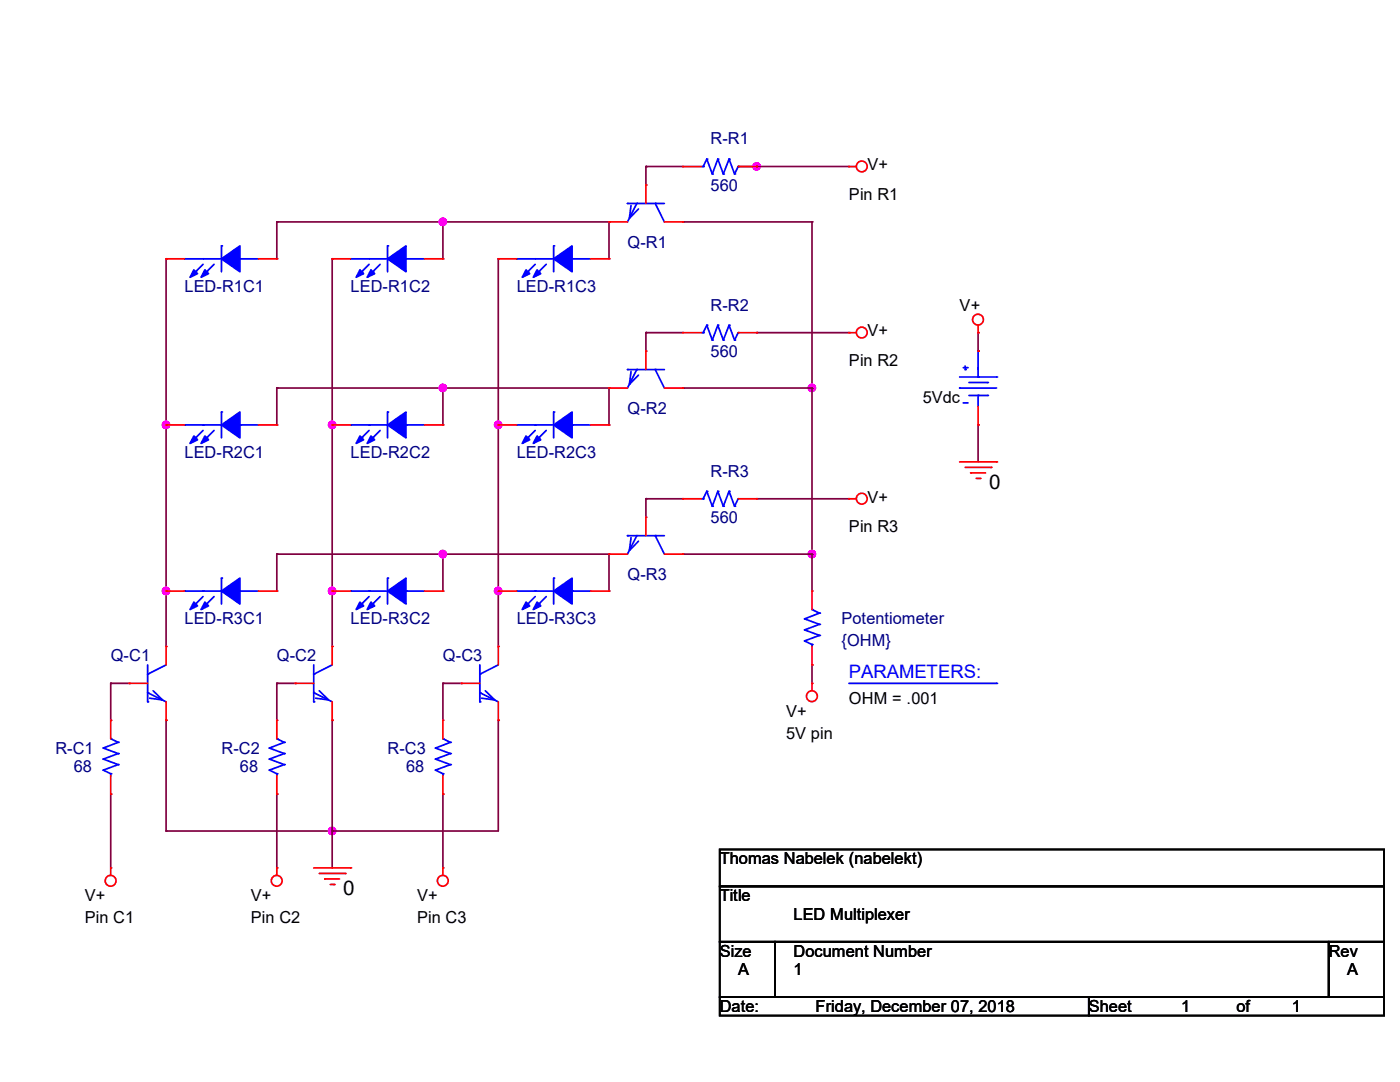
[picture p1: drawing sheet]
<svg xmlns="http://www.w3.org/2000/svg" width="279mm" height="216mm" viewBox="0 0 279 216" stroke-linecap="round" stroke-linejoin="round" font-family="sans-serif">
<path d="M88.4 136.4h3.7" fill="none" stroke="#800040" stroke-width=".34"/>
<circle cx="88.4" cy="136.4" r=".17" fill="#800040"/>
<path d="M88.4 136.4v7.3" fill="none" stroke="#800040" stroke-width=".34"/>
<circle cx="88.4" cy="136.4" r=".17" fill="#800040"/>
<path d="M55.2 136.4h3.7" fill="none" stroke="#800040" stroke-width=".34"/>
<circle cx="55.2" cy="136.4" r=".17" fill="#800040"/>
<path d="M55.2 136.4v7.3" fill="none" stroke="#800040" stroke-width=".34"/>
<circle cx="55.2" cy="136.4" r=".17" fill="#800040"/>
<path d="M22.1 136.4h3.7" fill="none" stroke="#800040" stroke-width=".34"/>
<circle cx="22.1" cy="136.4" r=".17" fill="#800040"/>
<path d="M22.1 136.4v7.3" fill="none" stroke="#800040" stroke-width=".34"/>
<circle cx="22.1" cy="136.4" r=".17" fill="#800040"/>
<path d="M33.1 143.7v22.1" fill="none" stroke="#800040" stroke-width=".34"/>
<circle cx="33.1" cy="143.7" r=".17" fill="#800040"/>
<path d="M99.4 143.7v22.1" fill="none" stroke="#800040" stroke-width=".34"/>
<circle cx="99.4" cy="143.7" r=".17" fill="#800040"/>
<path d="M55.2 158.5v14.7" fill="none" stroke="#800040" stroke-width=".34"/>
<circle cx="55.2" cy="158.5" r=".17" fill="#800040"/>
<path d="M88.4 158.5v14.7" fill="none" stroke="#800040" stroke-width=".34"/>
<circle cx="88.4" cy="158.5" r=".17" fill="#800040"/>
<path d="M22.1 158.5v14.7" fill="none" stroke="#800040" stroke-width=".34"/>
<circle cx="22.1" cy="158.5" r=".17" fill="#800040"/>
<path d="M33.1 165.8h33.2" fill="none" stroke="#800040" stroke-width=".34"/>
<circle cx="33.1" cy="165.8" r=".17" fill="#800040"/>
<circle cx="66.3" cy="165.8" r=".7" fill="#f0f" stroke="#f0f" stroke-width=".34"/>
<path d="M66.3 165.8h33.1" fill="none" stroke="#800040" stroke-width=".34"/>
<circle cx="66.3" cy="165.8" r=".17" fill="#800040"/>
<path d="M66.3 143.7v22.1" fill="none" stroke="#800040" stroke-width=".34"/>
<circle cx="66.3" cy="143.7" r=".17" fill="#800040"/>
<path d="M99.4 117.9v11.1" fill="none" stroke="#800040" stroke-width=".34"/>
<circle cx="99.4" cy="117.9" r=".17" fill="#800040"/>
<path d="M66.3 117.9v11.1" fill="none" stroke="#800040" stroke-width=".34"/>
<circle cx="66.3" cy="117.9" r=".17" fill="#800040"/>
<path d="M33.1 117.9v11.1" fill="none" stroke="#800040" stroke-width=".34"/>
<circle cx="33.1" cy="117.9" r=".17" fill="#800040"/>
<path d="M66.3 84.8v33.1" fill="none" stroke="#800040" stroke-width=".34"/>
<circle cx="66.3" cy="84.8" r=".17" fill="#800040"/>
<circle cx="66.3" cy="117.9" r=".7" fill="#f0f" stroke="#f0f" stroke-width=".34"/>
<path d="M99.4 84.8v33.1" fill="none" stroke="#800040" stroke-width=".34"/>
<circle cx="99.4" cy="84.8" r=".17" fill="#800040"/>
<circle cx="99.4" cy="117.9" r=".7" fill="#f0f" stroke="#f0f" stroke-width=".34"/>
<path d="M33.1 84.8v33.1" fill="none" stroke="#800040" stroke-width=".34"/>
<circle cx="33.1" cy="84.8" r=".17" fill="#800040"/>
<circle cx="33.1" cy="117.9" r=".7" fill="#f0f" stroke="#f0f" stroke-width=".34"/>
<path d="M121.5 110.6v7.3" fill="none" stroke="#800040" stroke-width=".34"/>
<circle cx="121.5" cy="110.6" r=".17" fill="#800040"/>
<path d="M121.5 77.4v7.4" fill="none" stroke="#800040" stroke-width=".34"/>
<circle cx="121.5" cy="77.4" r=".17" fill="#800040"/>
<path d="M55.2 110.6h33.2" fill="none" stroke="#800040" stroke-width=".34"/>
<circle cx="55.2" cy="110.6" r=".17" fill="#800040"/>
<path d="M55.2 110.6v7.3" fill="none" stroke="#800040" stroke-width=".34"/>
<circle cx="55.2" cy="110.6" r=".17" fill="#800040"/>
<path d="M88.4 110.6v7.3" fill="none" stroke="#800040" stroke-width=".34"/>
<circle cx="88.4" cy="110.6" r=".17" fill="#800040"/>
<path d="M88.4 110.6h33.1" fill="none" stroke="#800040" stroke-width=".34"/>
<circle cx="88.4" cy="110.6" r=".17" fill="#800040"/>
<circle cx="88.4" cy="110.6" r=".7" fill="#f0f" stroke="#f0f" stroke-width=".34"/>
<path d="M55.2 77.4h33.2" fill="none" stroke="#800040" stroke-width=".34"/>
<circle cx="55.2" cy="77.4" r=".17" fill="#800040"/>
<path d="M55.2 77.4v7.4" fill="none" stroke="#800040" stroke-width=".34"/>
<circle cx="55.2" cy="77.4" r=".17" fill="#800040"/>
<path d="M88.4 77.4v7.4" fill="none" stroke="#800040" stroke-width=".34"/>
<circle cx="88.4" cy="77.4" r=".17" fill="#800040"/>
<path d="M88.4 77.4h33.1" fill="none" stroke="#800040" stroke-width=".34"/>
<circle cx="88.4" cy="77.4" r=".17" fill="#800040"/>
<circle cx="88.4" cy="77.4" r=".7" fill="#f0f" stroke="#f0f" stroke-width=".34"/>
<path d="M55.2 44.3h33.2" fill="none" stroke="#800040" stroke-width=".34"/>
<circle cx="55.2" cy="44.3" r=".17" fill="#800040"/>
<path d="M55.2 44.3v7.3" fill="none" stroke="#800040" stroke-width=".34"/>
<circle cx="55.2" cy="44.3" r=".17" fill="#800040"/>
<path d="M88.4 44.3v7.3" fill="none" stroke="#800040" stroke-width=".34"/>
<circle cx="88.4" cy="44.3" r=".17" fill="#800040"/>
<path d="M88.4 44.3h33.1" fill="none" stroke="#800040" stroke-width=".34"/>
<circle cx="88.4" cy="44.3" r=".17" fill="#800040"/>
<circle cx="88.4" cy="44.3" r=".7" fill="#f0f" stroke="#f0f" stroke-width=".34"/>
<path d="M121.5 44.3v7.3" fill="none" stroke="#800040" stroke-width=".34"/>
<circle cx="121.5" cy="44.3" r=".17" fill="#800040"/>
<path d="M99.4 51.6v33.2" fill="none" stroke="#800040" stroke-width=".34"/>
<circle cx="99.4" cy="51.6" r=".17" fill="#800040"/>
<circle cx="99.4" cy="84.8" r=".7" fill="#f0f" stroke="#f0f" stroke-width=".34"/>
<path d="M66.3 51.6v33.2" fill="none" stroke="#800040" stroke-width=".34"/>
<circle cx="66.3" cy="51.6" r=".17" fill="#800040"/>
<circle cx="66.3" cy="84.8" r=".7" fill="#f0f" stroke="#f0f" stroke-width=".34"/>
<path d="M33.1 51.6v33.2" fill="none" stroke="#800040" stroke-width=".34"/>
<circle cx="33.1" cy="51.6" r=".17" fill="#800040"/>
<circle cx="33.1" cy="84.8" r=".7" fill="#f0f" stroke="#f0f" stroke-width=".34"/>
<path d="M128.9 33.2h7.4" fill="none" stroke="#800040" stroke-width=".34"/>
<circle cx="128.9" cy="33.2" r=".17" fill="#800040"/>
<path d="M128.9 33.2v3.7" fill="none" stroke="#800040" stroke-width=".34"/>
<circle cx="128.9" cy="33.2" r=".17" fill="#800040"/>
<path d="M128.9 66.4h7.4" fill="none" stroke="#800040" stroke-width=".34"/>
<circle cx="128.9" cy="66.4" r=".17" fill="#800040"/>
<path d="M128.9 66.4v3.7" fill="none" stroke="#800040" stroke-width=".34"/>
<circle cx="128.9" cy="66.4" r=".17" fill="#800040"/>
<path d="M128.9 99.5h7.4" fill="none" stroke="#800040" stroke-width=".34"/>
<circle cx="128.9" cy="99.5" r=".17" fill="#800040"/>
<path d="M128.9 99.5v3.7" fill="none" stroke="#800040" stroke-width=".34"/>
<circle cx="128.9" cy="99.5" r=".17" fill="#800040"/>
<path d="M66.3 165.8v7.4" fill="none" stroke="#800040" stroke-width=".34"/>
<circle cx="66.3" cy="165.8" r=".17" fill="#800040"/>
<path d="M162.1 44.3v33.1" fill="none" stroke="#800040" stroke-width=".34"/>
<circle cx="162.1" cy="44.3" r=".17" fill="#800040"/>
<circle cx="162" cy="77.4" r=".7" fill="#f0f" stroke="#f0f" stroke-width=".34"/>
<path d="M136.3 77.4h25.8" fill="none" stroke="#800040" stroke-width=".34"/>
<circle cx="136.3" cy="77.4" r=".17" fill="#800040"/>
<path d="M162.1 77.4v33.2" fill="none" stroke="#800040" stroke-width=".34"/>
<circle cx="162.1" cy="77.4" r=".17" fill="#800040"/>
<circle cx="162" cy="110.6" r=".7" fill="#f0f" stroke="#f0f" stroke-width=".34"/>
<path d="M136.3 110.6h25.8" fill="none" stroke="#800040" stroke-width=".34"/>
<circle cx="136.3" cy="110.6" r=".17" fill="#800040"/>
<path d="M136.3 44.3h25.8" fill="none" stroke="#800040" stroke-width=".34"/>
<circle cx="136.3" cy="44.3" r=".17" fill="#800040"/>
<path d="M147.3 33.2h3.7" fill="none" stroke="#800040" stroke-width=".34"/>
<circle cx="147.3" cy="33.2" r=".17" fill="#800040"/>
<circle cx="151" cy="33.2" r=".7" fill="#f0f" stroke="#f0f" stroke-width=".34"/>
<path d="M195.2 66.4v3.7" fill="none" stroke="#800040" stroke-width=".34"/>
<circle cx="195.2" cy="66.4" r=".17" fill="#800040"/>
<path d="M195.2 84.8v7.4" fill="none" stroke="#800040" stroke-width=".34"/>
<circle cx="195.2" cy="84.8" r=".17" fill="#800040"/>
<path d="M151 66.4h18.4" fill="none" stroke="#800040" stroke-width=".34"/>
<circle cx="151" cy="66.4" r=".17" fill="#800040"/>
<path d="M151 99.5h18.4" fill="none" stroke="#800040" stroke-width=".34"/>
<circle cx="151" cy="99.5" r=".17" fill="#800040"/>
<path d="M151 33.2h18.4" fill="none" stroke="#800040" stroke-width=".34"/>
<circle cx="151" cy="33.2" r=".17" fill="#800040"/>
<path d="M162.1 110.6v7.3" fill="none" stroke="#800040" stroke-width=".34"/>
<circle cx="162.1" cy="110.6" r=".17" fill="#800040"/>
<path d="M162.1 132.7v3.7" fill="none" stroke="#800040" stroke-width=".34"/>
<circle cx="162.1" cy="132.7" r=".17" fill="#800040"/>
<path d="M62.6 173.2h7.4" fill="none" stroke="#f00" stroke-width=".34"/>
<circle cx="70" cy="173.2" r=".17" fill="#f00"/>
<path d="M63.7 174.3h5.2" fill="none" stroke="#f00" stroke-width=".34"/>
<circle cx="68.9" cy="174.3" r=".17" fill="#f00"/>
<path d="M64.8 175.4h3" fill="none" stroke="#f00" stroke-width=".34"/>
<circle cx="64.8" cy="175.4" r=".17" fill="#f00"/>
<path d="M65.9 176.5h.8" fill="none" stroke="#f00" stroke-width=".34"/>
<circle cx="66.7" cy="176.5" r=".17" fill="#f00"/>
<path d="M195.2 64.9v1.5" fill="none" stroke="#f00" stroke-width=".34"/>
<circle cx="195.2" cy="66.4" r=".17" fill="#f00"/>
<g fill="none" stroke="#f00" stroke-width=".34">
<path d="M191.5 92.2h7.4"/>
<circle cx="195.2" cy="63.8" r="1.08"/>
</g>
<circle cx="198.9" cy="92.2" r=".17" fill="#f00"/>
<path d="M192.6 93.3h5.2" fill="none" stroke="#f00" stroke-width=".34"/>
<circle cx="197.8" cy="93.3" r=".17" fill="#f00"/>
<path d="M193.7 94.4h3" fill="none" stroke="#f00" stroke-width=".34"/>
<circle cx="193.7" cy="94.4" r=".17" fill="#f00"/>
<path d="M194.8 95.5h.8" fill="none" stroke="#f00" stroke-width=".34"/>
<circle cx="195.6" cy="95.5" r=".17" fill="#f00"/>
<path d="M169.4 33.2h1.5" fill="none" stroke="#f00" stroke-width=".34"/>
<circle cx="169.4" cy="33.2" r=".17" fill="#f00"/>
<g fill="none" stroke="#f00" stroke-width=".34">
<path d="M169.4 66.4h1.5"/>
<circle cx="172" cy="33.2" r="1.08"/>
</g>
<circle cx="169.4" cy="66.4" r=".17" fill="#f00"/>
<g fill="none" stroke="#f00" stroke-width=".34">
<path d="M169.4 99.5h1.5"/>
<circle cx="172" cy="66.4" r="1.08"/>
</g>
<circle cx="169.4" cy="99.5" r=".17" fill="#f00"/>
<g fill="none" stroke="#f00" stroke-width=".34">
<path d="M162.1 136.4v1.4"/>
<circle cx="172" cy="99.5" r="1.08"/>
</g>
<circle cx="162.1" cy="136.4" r=".17" fill="#f00"/>
<g fill="none" stroke="#f00" stroke-width=".34">
<path d="M22.1 173.2v1.5"/>
<circle cx="162" cy="138.9" r="1.08"/>
</g>
<circle cx="22.1" cy="173.2" r=".17" fill="#f00"/>
<g fill="none" stroke="#f00" stroke-width=".34">
<path d="M55.2 173.2v1.5"/>
<circle cx="22.1" cy="175.7" r="1.08"/>
</g>
<circle cx="55.2" cy="173.2" r=".17" fill="#f00"/>
<g fill="none" stroke="#f00" stroke-width=".34">
<path d="M88.4 173.2v1.5"/>
<circle cx="55.2" cy="175.7" r="1.08"/>
</g>
<circle cx="88.4" cy="173.2" r=".17" fill="#f00"/>
<circle cx="88.4" cy="175.7" r="1.08" fill="none" stroke="#f00" stroke-width=".34"/>
<path d="M143.6 169.5h132.6v7.4h-132.6zM143.6 176.9h132.6v11h-132.6zM143.6 187.9h11.1v11.1h-11.1zM143.6 199h73.7v3.6h-73.7zM154.7 187.9h110.5v11.1h-110.5zM217.3 199h58.9v3.6h-58.9zM265.2 187.9h11v11.1h-11z" fill="none" stroke="#000" stroke-width=".34"/>
<path d="M20.6 153.7l1.5 .7" fill="none" stroke="#00f" stroke-width=".34"/>
<circle cx="20.6" cy="153.7" r=".17" fill="#00f"/>
<path d="M23.6 152.6l-3 1.1" fill="none" stroke="#00f" stroke-width=".34"/>
<circle cx="23.6" cy="152.6" r=".17" fill="#00f"/>
<path d="M20.6 151.5l3 1.1" fill="none" stroke="#00f" stroke-width=".34"/>
<circle cx="20.6" cy="151.5" r=".17" fill="#00f"/>
<path d="M23.6 150.4l-3 1.1" fill="none" stroke="#00f" stroke-width=".34"/>
<circle cx="23.6" cy="150.4" r=".17" fill="#00f"/>
<path d="M20.6 149.3l3 1.1" fill="none" stroke="#00f" stroke-width=".34"/>
<circle cx="20.6" cy="149.3" r=".17" fill="#00f"/>
<path d="M23.6 148.1l-3 1.2" fill="none" stroke="#00f" stroke-width=".34"/>
<circle cx="23.6" cy="148.1" r=".17" fill="#00f"/>
<path d="M22.1 147.4l1.5 .7" fill="none" stroke="#00f" stroke-width=".34"/>
<circle cx="22.1" cy="147.4" r=".17" fill="#00f"/>
<path d="M22.1 154.4v.4" fill="none" stroke="#00f" stroke-width=".34"/>
<circle cx="22.1" cy="154.4" r=".17" fill="#00f"/>
<path d="M22.1 143.7v3.7" fill="none" stroke="#f00" stroke-width=".34"/>
<circle cx="22.1" cy="143.7" r=".17" fill="#f00"/>
<path d="M22.1 154.8v3.7" fill="none" stroke="#f00" stroke-width=".34"/>
<circle cx="22.1" cy="158.5" r=".17" fill="#f00"/>
<path d="M33.1 132.7l-3.6 1.8" fill="none" stroke="#00f" stroke-width=".34"/>
<circle cx="29.5" cy="134.5" r=".17" fill="#00f"/>
<path d="M29.5 138.2l3.6 1.8" fill="none" stroke="#00f" stroke-width=".34"/>
<circle cx="29.5" cy="138.2" r=".17" fill="#00f"/>
<path d="M29.5 132.7v7.3M30.6 137.8l1.8 1.9-2.6-.4" fill="none" stroke="#00f" stroke-width=".34"/>
<circle cx="29.5" cy="140" r=".17" fill="#00f"/>
<path d="M25.8 136.4h3.7" fill="none" stroke="#f00" stroke-width=".34"/>
<circle cx="25.8" cy="136.4" r=".17" fill="#f00"/>
<path d="M33.1 129v3.7" fill="none" stroke="#f00" stroke-width=".34"/>
<circle cx="33.1" cy="129" r=".17" fill="#f00"/>
<path d="M33.1 140v3.7" fill="none" stroke="#f00" stroke-width=".34"/>
<circle cx="33.1" cy="143.7" r=".17" fill="#f00"/>
<path d="M77.3 84.8l3.7-2.6v5.2z" fill-rule="evenodd" fill="#00f" stroke="#00f" stroke-width=".34"/>
<path d="M81 84.8h3.7" fill="none" stroke="#00f" stroke-width=".34"/>
<circle cx="81" cy="84.8" r=".17" fill="#00f"/>
<path d="M73.7 84.8h3.6" fill="none" stroke="#00f" stroke-width=".34"/>
<circle cx="73.7" cy="84.8" r=".17" fill="#00f"/>
<path d="M75.9 85.9l-1.5 1.5" fill="none" stroke="#00f" stroke-width=".34"/>
<circle cx="74.4" cy="87.4" r=".17" fill="#00f"/>
<path d="M77.3 82.2v5.2" fill="none" stroke="#00f" stroke-width=".34"/>
<circle cx="77.3" cy="82.2" r=".17" fill="#00f"/>
<path d="M70 84.8h3.7" fill="none" stroke="#00f" stroke-width=".34"/>
<circle cx="70" cy="84.8" r=".17" fill="#00f"/>
<g fill="#00f" stroke="#00f" stroke-width=".34">
<path d="M74 87l.8 .8-1.5 .7z" fill-rule="evenodd"/>
<path d="M71.8 87l.8 .8-1.5 .7z" fill-rule="evenodd"/>
</g>
<path d="M73.7 85.9l-1.5 1.5" fill="none" stroke="#00f" stroke-width=".34"/>
<circle cx="72.2" cy="87.4" r=".17" fill="#00f"/>
<path d="M84.7 84.8h3.7" fill="none" stroke="#f00" stroke-width=".34"/>
<circle cx="88.4" cy="84.8" r=".17" fill="#f00"/>
<path d="M66.3 84.8h3.7" fill="none" stroke="#f00" stroke-width=".34"/>
<circle cx="66.3" cy="84.8" r=".17" fill="#f00"/>
<path d="M110.5 117.9l3.7-2.5v5.1z" fill-rule="evenodd" fill="#00f" stroke="#00f" stroke-width=".34"/>
<path d="M114.2 117.9h3.7" fill="none" stroke="#00f" stroke-width=".34"/>
<circle cx="114.2" cy="117.9" r=".17" fill="#00f"/>
<path d="M106.8 117.9h3.7" fill="none" stroke="#00f" stroke-width=".34"/>
<circle cx="106.8" cy="117.9" r=".17" fill="#00f"/>
<path d="M109 119l-1.5 1.5" fill="none" stroke="#00f" stroke-width=".34"/>
<circle cx="107.5" cy="120.5" r=".17" fill="#00f"/>
<path d="M110.5 115.4v5.1" fill="none" stroke="#00f" stroke-width=".34"/>
<circle cx="110.5" cy="115.4" r=".17" fill="#00f"/>
<path d="M103.1 117.9h3.7" fill="none" stroke="#00f" stroke-width=".34"/>
<circle cx="103.1" cy="117.9" r=".17" fill="#00f"/>
<g fill="#00f" stroke="#00f" stroke-width=".34">
<path d="M107.2 120.1l.7 .8-1.5 .7z" fill-rule="evenodd"/>
<path d="M105 120.1l.7 .8-1.5 .7z" fill-rule="evenodd"/>
</g>
<path d="M106.8 119l-1.5 1.5" fill="none" stroke="#00f" stroke-width=".34"/>
<circle cx="105.3" cy="120.5" r=".17" fill="#00f"/>
<path d="M117.9 117.9h3.6" fill="none" stroke="#f00" stroke-width=".34"/>
<circle cx="121.5" cy="117.9" r=".17" fill="#f00"/>
<path d="M99.4 117.9h3.7" fill="none" stroke="#f00" stroke-width=".34"/>
<circle cx="99.4" cy="117.9" r=".17" fill="#f00"/>
<path d="M44.2 51.6l3.7-2.5v5.1z" fill-rule="evenodd" fill="#00f" stroke="#00f" stroke-width=".34"/>
<path d="M47.9 51.6h3.7" fill="none" stroke="#00f" stroke-width=".34"/>
<circle cx="47.9" cy="51.6" r=".17" fill="#00f"/>
<path d="M40.5 51.6h3.7" fill="none" stroke="#00f" stroke-width=".34"/>
<circle cx="40.5" cy="51.6" r=".17" fill="#00f"/>
<path d="M42.7 52.7l-1.5 1.5" fill="none" stroke="#00f" stroke-width=".34"/>
<circle cx="41.2" cy="54.2" r=".17" fill="#00f"/>
<path d="M44.2 49.1v5.1" fill="none" stroke="#00f" stroke-width=".34"/>
<circle cx="44.2" cy="49.1" r=".17" fill="#00f"/>
<path d="M36.8 51.6h3.7" fill="none" stroke="#00f" stroke-width=".34"/>
<circle cx="36.8" cy="51.6" r=".17" fill="#00f"/>
<g fill="#00f" stroke="#00f" stroke-width=".34">
<path d="M40.9 53.8l.7 .8-1.5 .7z" fill-rule="evenodd"/>
<path d="M38.7 53.8l.7 .8-1.5 .7z" fill-rule="evenodd"/>
</g>
<path d="M40.5 52.7l-1.5 1.5" fill="none" stroke="#00f" stroke-width=".34"/>
<circle cx="39" cy="54.2" r=".17" fill="#00f"/>
<path d="M51.6 51.6h3.6" fill="none" stroke="#f00" stroke-width=".34"/>
<circle cx="55.2" cy="51.6" r=".17" fill="#f00"/>
<path d="M33.1 51.6h3.7" fill="none" stroke="#f00" stroke-width=".34"/>
<circle cx="33.1" cy="51.6" r=".17" fill="#f00"/>
<path d="M141.1 31.7l-.8 1.5" fill="none" stroke="#00f" stroke-width=".34"/>
<circle cx="141.1" cy="31.8" r=".17" fill="#00f"/>
<path d="M141.1 31.7l1.1 3" fill="none" stroke="#00f" stroke-width=".34"/>
<circle cx="142.2" cy="34.7" r=".17" fill="#00f"/>
<path d="M143.3 31.7l-1.1 3" fill="none" stroke="#00f" stroke-width=".34"/>
<circle cx="143.3" cy="31.8" r=".17" fill="#00f"/>
<path d="M143.3 31.7l1.1 3" fill="none" stroke="#00f" stroke-width=".34"/>
<circle cx="144.4" cy="34.7" r=".17" fill="#00f"/>
<path d="M145.5 31.7l-1.1 3" fill="none" stroke="#00f" stroke-width=".34"/>
<circle cx="145.5" cy="31.7" r=".17" fill="#00f"/>
<path d="M145.5 31.7l1.1 3" fill="none" stroke="#00f" stroke-width=".34"/>
<circle cx="146.6" cy="34.7" r=".17" fill="#00f"/>
<path d="M147.3 33.2l-.7 1.5" fill="none" stroke="#00f" stroke-width=".34"/>
<circle cx="147.3" cy="33.2" r=".17" fill="#00f"/>
<path d="M140 33.2h.3" fill="none" stroke="#00f" stroke-width=".34"/>
<circle cx="140.3" cy="33.2" r=".17" fill="#00f"/>
<path d="M147.3 33.2h3.7" fill="none" stroke="#f00" stroke-width=".34"/>
<circle cx="151" cy="33.2" r=".17" fill="#f00"/>
<path d="M136.3 33.2h3.7" fill="none" stroke="#f00" stroke-width=".34"/>
<circle cx="136.3" cy="33.2" r=".17" fill="#f00"/>
<path d="M193.4 76.3h3.7" fill="none" stroke="#00f" stroke-width=".34"/>
<circle cx="197.1" cy="76.3" r=".17" fill="#00f"/>
<path d="M191.5 77.4h7.4" fill="none" stroke="#00f" stroke-width=".34"/>
<circle cx="191.5" cy="77.4" r=".17" fill="#00f"/>
<path d="M193.4 78.9h3.7" fill="none" stroke="#00f" stroke-width=".34"/>
<circle cx="197.1" cy="78.9" r=".17" fill="#00f"/>
<path d="M195.2 73.4v1.8" fill="none" stroke="#00f" stroke-width=".34"/>
<circle cx="195.2" cy="75.2" r=".17" fill="#00f"/>
<path d="M195.2 78.9v2.2" fill="none" stroke="#00f" stroke-width=".34"/>
<circle cx="195.2" cy="78.9" r=".17" fill="#00f"/>
<path d="M191.5 75.2h7.4" fill="none" stroke="#00f" stroke-width=".34"/>
<circle cx="198.9" cy="75.2" r=".17" fill="#00f"/>
<path d="M195.2 70.1v3.6" fill="none" stroke="#00f" stroke-width=".34"/>
<circle cx="195.2" cy="70.1" r=".17" fill="#00f"/>
<path d="M192.6 73v.7" fill="none" stroke="#00f" stroke-width=".34"/>
<circle cx="192.6" cy="73.7" r=".17" fill="#00f"/>
<path d="M192.2 73.4h.8" fill="none" stroke="#00f" stroke-width=".34"/>
<circle cx="193" cy="73.4" r=".17" fill="#00f"/>
<path d="M192.2 80.4h.8" fill="none" stroke="#00f" stroke-width=".34"/>
<circle cx="193" cy="80.4" r=".17" fill="#00f"/>
<circle cx="195.2" cy="70.1" r=".17" fill="#f00"/>
<path d="M195.2 81.1v3.7" fill="none" stroke="#f00" stroke-width=".34"/>
<circle cx="195.2" cy="84.8" r=".17" fill="#f00"/>
<path d="M44.2 84.8l3.7-2.6v5.2z" fill-rule="evenodd" fill="#00f" stroke="#00f" stroke-width=".34"/>
<path d="M47.9 84.8h3.7" fill="none" stroke="#00f" stroke-width=".34"/>
<circle cx="47.9" cy="84.8" r=".17" fill="#00f"/>
<path d="M40.5 84.8h3.7" fill="none" stroke="#00f" stroke-width=".34"/>
<circle cx="40.5" cy="84.8" r=".17" fill="#00f"/>
<path d="M42.7 85.9l-1.5 1.5" fill="none" stroke="#00f" stroke-width=".34"/>
<circle cx="41.2" cy="87.4" r=".17" fill="#00f"/>
<path d="M44.2 82.2v5.2" fill="none" stroke="#00f" stroke-width=".34"/>
<circle cx="44.2" cy="82.2" r=".17" fill="#00f"/>
<path d="M36.8 84.8h3.7" fill="none" stroke="#00f" stroke-width=".34"/>
<circle cx="36.8" cy="84.8" r=".17" fill="#00f"/>
<g fill="#00f" stroke="#00f" stroke-width=".34">
<path d="M40.9 87l.7 .8-1.5 .7z" fill-rule="evenodd"/>
<path d="M38.7 87l.7 .8-1.5 .7z" fill-rule="evenodd"/>
</g>
<path d="M40.5 85.9l-1.5 1.5" fill="none" stroke="#00f" stroke-width=".34"/>
<circle cx="39" cy="87.4" r=".17" fill="#00f"/>
<path d="M51.6 84.8h3.6" fill="none" stroke="#f00" stroke-width=".34"/>
<circle cx="55.2" cy="84.8" r=".17" fill="#f00"/>
<path d="M33.1 84.8h3.7" fill="none" stroke="#f00" stroke-width=".34"/>
<circle cx="33.1" cy="84.8" r=".17" fill="#f00"/>
<path d="M130.8 40.6l1.8 3.7" fill="none" stroke="#00f" stroke-width=".34"/>
<circle cx="130.8" cy="40.6" r=".17" fill="#00f"/>
<path d="M127.1 40.6l-1.9 3.7" fill="none" stroke="#00f" stroke-width=".34"/>
<circle cx="127.1" cy="40.6" r=".17" fill="#00f"/>
<path d="M125.2 40.6h7.4M125.9 41l-.3 2.6 1.8-1.9" fill="none" stroke="#00f" stroke-width=".34"/>
<circle cx="125.2" cy="40.6" r=".17" fill="#00f"/>
<path d="M128.9 36.9v3.7" fill="none" stroke="#f00" stroke-width=".34"/>
<circle cx="128.9" cy="36.9" r=".17" fill="#f00"/>
<path d="M132.6 44.3h3.7" fill="none" stroke="#f00" stroke-width=".34"/>
<circle cx="136.3" cy="44.3" r=".17" fill="#f00"/>
<path d="M121.5 44.3h3.7" fill="none" stroke="#f00" stroke-width=".34"/>
<circle cx="121.5" cy="44.3" r=".17" fill="#f00"/>
<path d="M160.6 127.9l1.5 .7" fill="none" stroke="#00f" stroke-width=".34"/>
<circle cx="160.6" cy="127.9" r=".17" fill="#00f"/>
<path d="M163.5 126.8l-2.9 1.1" fill="none" stroke="#00f" stroke-width=".34"/>
<circle cx="163.5" cy="126.8" r=".17" fill="#00f"/>
<path d="M160.6 125.7l2.9 1.1" fill="none" stroke="#00f" stroke-width=".34"/>
<circle cx="160.6" cy="125.7" r=".17" fill="#00f"/>
<path d="M163.5 124.6l-2.9 1.1" fill="none" stroke="#00f" stroke-width=".34"/>
<circle cx="163.5" cy="124.6" r=".17" fill="#00f"/>
<path d="M160.6 123.5l2.9 1.1" fill="none" stroke="#00f" stroke-width=".34"/>
<circle cx="160.6" cy="123.5" r=".17" fill="#00f"/>
<path d="M163.5 122.3l-2.9 1.2" fill="none" stroke="#00f" stroke-width=".34"/>
<circle cx="163.5" cy="122.3" r=".17" fill="#00f"/>
<path d="M162.1 121.6l1.4 .7" fill="none" stroke="#00f" stroke-width=".34"/>
<circle cx="162.1" cy="121.6" r=".17" fill="#00f"/>
<path d="M162.1 128.6v.4" fill="none" stroke="#00f" stroke-width=".34"/>
<circle cx="162.1" cy="128.6" r=".17" fill="#00f"/>
<path d="M162.1 117.9v3.7" fill="none" stroke="#f00" stroke-width=".34"/>
<circle cx="162.1" cy="117.9" r=".17" fill="#f00"/>
<path d="M162.1 129v3.7" fill="none" stroke="#f00" stroke-width=".34"/>
<circle cx="162.1" cy="132.7" r=".17" fill="#f00"/>
<path d="M44.2 117.9l3.7-2.5v5.1z" fill-rule="evenodd" fill="#00f" stroke="#00f" stroke-width=".34"/>
<path d="M47.9 117.9h3.7" fill="none" stroke="#00f" stroke-width=".34"/>
<circle cx="47.9" cy="117.9" r=".17" fill="#00f"/>
<path d="M40.5 117.9h3.7" fill="none" stroke="#00f" stroke-width=".34"/>
<circle cx="40.5" cy="117.9" r=".17" fill="#00f"/>
<path d="M42.7 119l-1.5 1.5" fill="none" stroke="#00f" stroke-width=".34"/>
<circle cx="41.2" cy="120.5" r=".17" fill="#00f"/>
<path d="M44.2 115.4v5.1" fill="none" stroke="#00f" stroke-width=".34"/>
<circle cx="44.2" cy="115.4" r=".17" fill="#00f"/>
<path d="M36.8 117.9h3.7" fill="none" stroke="#00f" stroke-width=".34"/>
<circle cx="36.8" cy="117.9" r=".17" fill="#00f"/>
<g fill="#00f" stroke="#00f" stroke-width=".34">
<path d="M40.9 120.1l.7 .8-1.5 .7z" fill-rule="evenodd"/>
<path d="M38.7 120.1l.7 .8-1.5 .7z" fill-rule="evenodd"/>
</g>
<path d="M40.5 119l-1.5 1.5" fill="none" stroke="#00f" stroke-width=".34"/>
<circle cx="39" cy="120.5" r=".17" fill="#00f"/>
<path d="M51.6 117.9h3.6" fill="none" stroke="#f00" stroke-width=".34"/>
<circle cx="55.2" cy="117.9" r=".17" fill="#f00"/>
<path d="M33.1 117.9h3.7" fill="none" stroke="#f00" stroke-width=".34"/>
<circle cx="33.1" cy="117.9" r=".17" fill="#f00"/>
<path d="M77.3 51.6l3.7-2.5v5.1z" fill-rule="evenodd" fill="#00f" stroke="#00f" stroke-width=".34"/>
<path d="M81 51.6h3.7" fill="none" stroke="#00f" stroke-width=".34"/>
<circle cx="81" cy="51.6" r=".17" fill="#00f"/>
<path d="M73.7 51.6h3.6" fill="none" stroke="#00f" stroke-width=".34"/>
<circle cx="73.7" cy="51.6" r=".17" fill="#00f"/>
<path d="M75.9 52.7l-1.5 1.5" fill="none" stroke="#00f" stroke-width=".34"/>
<circle cx="74.4" cy="54.2" r=".17" fill="#00f"/>
<path d="M77.3 49.1v5.1" fill="none" stroke="#00f" stroke-width=".34"/>
<circle cx="77.3" cy="49.1" r=".17" fill="#00f"/>
<path d="M70 51.6h3.7" fill="none" stroke="#00f" stroke-width=".34"/>
<circle cx="70" cy="51.6" r=".17" fill="#00f"/>
<g fill="#00f" stroke="#00f" stroke-width=".34">
<path d="M74 53.8l.8 .8-1.5 .7z" fill-rule="evenodd"/>
<path d="M71.8 53.8l.8 .8-1.5 .7z" fill-rule="evenodd"/>
</g>
<path d="M73.7 52.7l-1.5 1.5" fill="none" stroke="#00f" stroke-width=".34"/>
<circle cx="72.2" cy="54.2" r=".17" fill="#00f"/>
<path d="M84.7 51.6h3.7" fill="none" stroke="#f00" stroke-width=".34"/>
<circle cx="88.4" cy="51.6" r=".17" fill="#f00"/>
<path d="M66.3 51.6h3.7" fill="none" stroke="#f00" stroke-width=".34"/>
<circle cx="66.3" cy="51.6" r=".17" fill="#f00"/>
<path d="M130.8 106.9l1.8 3.7" fill="none" stroke="#00f" stroke-width=".34"/>
<circle cx="130.8" cy="106.9" r=".17" fill="#00f"/>
<path d="M127.1 106.9l-1.9 3.7" fill="none" stroke="#00f" stroke-width=".34"/>
<circle cx="127.1" cy="106.9" r=".17" fill="#00f"/>
<path d="M125.2 106.9h7.4M125.9 107.3l-.3 2.6 1.8-1.9" fill="none" stroke="#00f" stroke-width=".34"/>
<circle cx="125.2" cy="106.9" r=".17" fill="#00f"/>
<path d="M128.9 103.2v3.7" fill="none" stroke="#f00" stroke-width=".34"/>
<circle cx="128.9" cy="103.2" r=".17" fill="#f00"/>
<path d="M132.6 110.6h3.7" fill="none" stroke="#f00" stroke-width=".34"/>
<circle cx="136.3" cy="110.6" r=".17" fill="#f00"/>
<path d="M121.5 110.6h3.7" fill="none" stroke="#f00" stroke-width=".34"/>
<circle cx="121.5" cy="110.6" r=".17" fill="#f00"/>
<path d="M99.4 132.7l-3.6 1.8" fill="none" stroke="#00f" stroke-width=".34"/>
<circle cx="95.8" cy="134.5" r=".17" fill="#00f"/>
<path d="M95.8 138.2l3.6 1.8" fill="none" stroke="#00f" stroke-width=".34"/>
<circle cx="95.8" cy="138.2" r=".17" fill="#00f"/>
<path d="M95.8 132.7v7.3M96.9 137.8l1.8 1.9-2.6-.4" fill="none" stroke="#00f" stroke-width=".34"/>
<circle cx="95.8" cy="140" r=".17" fill="#00f"/>
<path d="M92.1 136.4h3.7" fill="none" stroke="#f00" stroke-width=".34"/>
<circle cx="92.1" cy="136.4" r=".17" fill="#f00"/>
<path d="M99.4 129v3.7" fill="none" stroke="#f00" stroke-width=".34"/>
<circle cx="99.4" cy="129" r=".17" fill="#f00"/>
<path d="M99.4 140v3.7" fill="none" stroke="#f00" stroke-width=".34"/>
<circle cx="99.4" cy="143.7" r=".17" fill="#f00"/>
<path d="M53.8 153.7l1.4 .7" fill="none" stroke="#00f" stroke-width=".34"/>
<circle cx="53.8" cy="153.7" r=".17" fill="#00f"/>
<path d="M56.7 152.6l-2.9 1.1" fill="none" stroke="#00f" stroke-width=".34"/>
<circle cx="56.7" cy="152.6" r=".17" fill="#00f"/>
<path d="M53.8 151.5l2.9 1.1" fill="none" stroke="#00f" stroke-width=".34"/>
<circle cx="53.8" cy="151.5" r=".17" fill="#00f"/>
<path d="M56.7 150.4l-2.9 1.1" fill="none" stroke="#00f" stroke-width=".34"/>
<circle cx="56.7" cy="150.4" r=".17" fill="#00f"/>
<path d="M53.8 149.3l2.9 1.1" fill="none" stroke="#00f" stroke-width=".34"/>
<circle cx="53.8" cy="149.3" r=".17" fill="#00f"/>
<path d="M56.7 148.1l-2.9 1.2" fill="none" stroke="#00f" stroke-width=".34"/>
<circle cx="56.7" cy="148.1" r=".17" fill="#00f"/>
<path d="M55.2 147.4l1.5 .7" fill="none" stroke="#00f" stroke-width=".34"/>
<circle cx="55.2" cy="147.4" r=".17" fill="#00f"/>
<path d="M55.2 154.4v.4" fill="none" stroke="#00f" stroke-width=".34"/>
<circle cx="55.2" cy="154.4" r=".17" fill="#00f"/>
<path d="M55.2 143.7v3.7" fill="none" stroke="#f00" stroke-width=".34"/>
<circle cx="55.2" cy="143.7" r=".17" fill="#f00"/>
<path d="M55.2 154.8v3.7" fill="none" stroke="#f00" stroke-width=".34"/>
<circle cx="55.2" cy="158.5" r=".17" fill="#f00"/>
<path d="M169.4 136.4h29.5" fill="none" stroke="#00f" stroke-width=".34"/>
<circle cx="198.9" cy="136.4" r=".17" fill="#00f"/>
<path d="M86.9 153.7l1.5 .7" fill="none" stroke="#00f" stroke-width=".34"/>
<circle cx="86.9" cy="153.7" r=".17" fill="#00f"/>
<path d="M89.9 152.6l-3 1.1" fill="none" stroke="#00f" stroke-width=".34"/>
<circle cx="89.9" cy="152.6" r=".17" fill="#00f"/>
<path d="M86.9 151.5l3 1.1" fill="none" stroke="#00f" stroke-width=".34"/>
<circle cx="86.9" cy="151.5" r=".17" fill="#00f"/>
<path d="M89.9 150.4l-3 1.1" fill="none" stroke="#00f" stroke-width=".34"/>
<circle cx="89.9" cy="150.4" r=".17" fill="#00f"/>
<path d="M86.9 149.3l3 1.1" fill="none" stroke="#00f" stroke-width=".34"/>
<circle cx="86.9" cy="149.3" r=".17" fill="#00f"/>
<path d="M89.9 148.1l-3 1.2" fill="none" stroke="#00f" stroke-width=".34"/>
<circle cx="89.9" cy="148.1" r=".17" fill="#00f"/>
<path d="M88.4 147.4l1.5 .7" fill="none" stroke="#00f" stroke-width=".34"/>
<circle cx="88.4" cy="147.4" r=".17" fill="#00f"/>
<path d="M88.4 154.4v.4" fill="none" stroke="#00f" stroke-width=".34"/>
<circle cx="88.4" cy="154.4" r=".17" fill="#00f"/>
<path d="M88.4 143.7v3.7" fill="none" stroke="#f00" stroke-width=".34"/>
<circle cx="88.4" cy="143.7" r=".17" fill="#f00"/>
<path d="M88.4 154.8v3.7" fill="none" stroke="#f00" stroke-width=".34"/>
<circle cx="88.4" cy="158.5" r=".17" fill="#f00"/>
<path d="M141.1 98l-.8 1.5" fill="none" stroke="#00f" stroke-width=".34"/>
<circle cx="141.1" cy="98" r=".17" fill="#00f"/>
<path d="M141.1 98l1.1 3" fill="none" stroke="#00f" stroke-width=".34"/>
<circle cx="142.2" cy="101" r=".17" fill="#00f"/>
<path d="M143.3 98l-1.1 3" fill="none" stroke="#00f" stroke-width=".34"/>
<circle cx="143.3" cy="98" r=".17" fill="#00f"/>
<path d="M143.3 98l1.1 3" fill="none" stroke="#00f" stroke-width=".34"/>
<circle cx="144.4" cy="101" r=".17" fill="#00f"/>
<path d="M145.5 98l-1.1 3" fill="none" stroke="#00f" stroke-width=".34"/>
<circle cx="145.5" cy="98" r=".17" fill="#00f"/>
<path d="M145.5 98l1.1 3" fill="none" stroke="#00f" stroke-width=".34"/>
<circle cx="146.6" cy="101" r=".17" fill="#00f"/>
<path d="M147.3 99.5l-.7 1.5" fill="none" stroke="#00f" stroke-width=".34"/>
<circle cx="147.3" cy="99.5" r=".17" fill="#00f"/>
<path d="M140 99.5h.3" fill="none" stroke="#00f" stroke-width=".34"/>
<circle cx="140.3" cy="99.5" r=".17" fill="#00f"/>
<path d="M147.3 99.5h3.7" fill="none" stroke="#f00" stroke-width=".34"/>
<circle cx="151" cy="99.5" r=".17" fill="#f00"/>
<path d="M136.3 99.5h3.7" fill="none" stroke="#f00" stroke-width=".34"/>
<circle cx="136.3" cy="99.5" r=".17" fill="#f00"/>
<path d="M110.5 51.6l3.7-2.5v5.1z" fill-rule="evenodd" fill="#00f" stroke="#00f" stroke-width=".34"/>
<path d="M114.2 51.6h3.7" fill="none" stroke="#00f" stroke-width=".34"/>
<circle cx="114.2" cy="51.6" r=".17" fill="#00f"/>
<path d="M106.8 51.6h3.7" fill="none" stroke="#00f" stroke-width=".34"/>
<circle cx="106.8" cy="51.6" r=".17" fill="#00f"/>
<path d="M109 52.7l-1.5 1.5" fill="none" stroke="#00f" stroke-width=".34"/>
<circle cx="107.5" cy="54.2" r=".17" fill="#00f"/>
<path d="M110.5 49.1v5.1" fill="none" stroke="#00f" stroke-width=".34"/>
<circle cx="110.5" cy="49.1" r=".17" fill="#00f"/>
<path d="M103.1 51.6h3.7" fill="none" stroke="#00f" stroke-width=".34"/>
<circle cx="103.1" cy="51.6" r=".17" fill="#00f"/>
<g fill="#00f" stroke="#00f" stroke-width=".34">
<path d="M107.2 53.8l.7 .8-1.5 .7z" fill-rule="evenodd"/>
<path d="M105 53.8l.7 .8-1.5 .7z" fill-rule="evenodd"/>
</g>
<path d="M106.8 52.7l-1.5 1.5" fill="none" stroke="#00f" stroke-width=".34"/>
<circle cx="105.3" cy="54.2" r=".17" fill="#00f"/>
<path d="M117.9 51.6h3.6" fill="none" stroke="#f00" stroke-width=".34"/>
<circle cx="121.5" cy="51.6" r=".17" fill="#f00"/>
<path d="M99.4 51.6h3.7" fill="none" stroke="#f00" stroke-width=".34"/>
<circle cx="99.4" cy="51.6" r=".17" fill="#f00"/>
<path d="M130.8 73.7l1.8 3.7" fill="none" stroke="#00f" stroke-width=".34"/>
<circle cx="130.8" cy="73.7" r=".17" fill="#00f"/>
<path d="M127.1 73.7l-1.9 3.7" fill="none" stroke="#00f" stroke-width=".34"/>
<circle cx="127.1" cy="73.7" r=".17" fill="#00f"/>
<path d="M125.2 73.7h7.4M125.9 74.1l-.3 2.6 1.8-1.9" fill="none" stroke="#00f" stroke-width=".34"/>
<circle cx="125.2" cy="73.7" r=".17" fill="#00f"/>
<path d="M128.9 70.1v3.6" fill="none" stroke="#f00" stroke-width=".34"/>
<circle cx="128.9" cy="70.1" r=".17" fill="#f00"/>
<path d="M132.6 77.4h3.7" fill="none" stroke="#f00" stroke-width=".34"/>
<circle cx="136.3" cy="77.4" r=".17" fill="#f00"/>
<path d="M121.5 77.4h3.7" fill="none" stroke="#f00" stroke-width=".34"/>
<circle cx="121.5" cy="77.4" r=".17" fill="#f00"/>
<path d="M66.3 132.7l-3.7 1.8" fill="none" stroke="#00f" stroke-width=".34"/>
<circle cx="62.6" cy="134.5" r=".17" fill="#00f"/>
<path d="M62.6 138.2l3.7 1.8" fill="none" stroke="#00f" stroke-width=".34"/>
<circle cx="62.6" cy="138.2" r=".17" fill="#00f"/>
<path d="M62.6 132.7v7.3M63.7 137.8l1.9 1.9-2.6-.4" fill="none" stroke="#00f" stroke-width=".34"/>
<circle cx="62.6" cy="140" r=".17" fill="#00f"/>
<path d="M58.9 136.4h3.7" fill="none" stroke="#f00" stroke-width=".34"/>
<circle cx="58.9" cy="136.4" r=".17" fill="#f00"/>
<path d="M66.3 129v3.7" fill="none" stroke="#f00" stroke-width=".34"/>
<circle cx="66.3" cy="129" r=".17" fill="#f00"/>
<path d="M66.3 140v3.7" fill="none" stroke="#f00" stroke-width=".34"/>
<circle cx="66.3" cy="143.7" r=".17" fill="#f00"/>
<path d="M77.3 117.9l3.7-2.5v5.1z" fill-rule="evenodd" fill="#00f" stroke="#00f" stroke-width=".34"/>
<path d="M81 117.9h3.7" fill="none" stroke="#00f" stroke-width=".34"/>
<circle cx="81" cy="117.9" r=".17" fill="#00f"/>
<path d="M73.7 117.9h3.6" fill="none" stroke="#00f" stroke-width=".34"/>
<circle cx="73.7" cy="117.9" r=".17" fill="#00f"/>
<path d="M75.9 119l-1.5 1.5" fill="none" stroke="#00f" stroke-width=".34"/>
<circle cx="74.4" cy="120.5" r=".17" fill="#00f"/>
<path d="M77.3 115.4v5.1" fill="none" stroke="#00f" stroke-width=".34"/>
<circle cx="77.3" cy="115.4" r=".17" fill="#00f"/>
<path d="M70 117.9h3.7" fill="none" stroke="#00f" stroke-width=".34"/>
<circle cx="70" cy="117.9" r=".17" fill="#00f"/>
<g fill="#00f" stroke="#00f" stroke-width=".34">
<path d="M74 120.1l.8 .8-1.5 .7z" fill-rule="evenodd"/>
<path d="M71.8 120.1l.8 .8-1.5 .7z" fill-rule="evenodd"/>
</g>
<path d="M73.7 119l-1.5 1.5" fill="none" stroke="#00f" stroke-width=".34"/>
<circle cx="72.2" cy="120.5" r=".17" fill="#00f"/>
<path d="M84.7 117.9h3.7" fill="none" stroke="#f00" stroke-width=".34"/>
<circle cx="88.4" cy="117.9" r=".17" fill="#f00"/>
<path d="M66.3 117.9h3.7" fill="none" stroke="#f00" stroke-width=".34"/>
<circle cx="66.3" cy="117.9" r=".17" fill="#f00"/>
<path d="M110.5 84.8l3.7-2.6v5.2z" fill-rule="evenodd" fill="#00f" stroke="#00f" stroke-width=".34"/>
<path d="M114.2 84.8h3.7" fill="none" stroke="#00f" stroke-width=".34"/>
<circle cx="114.2" cy="84.8" r=".17" fill="#00f"/>
<path d="M106.8 84.8h3.7" fill="none" stroke="#00f" stroke-width=".34"/>
<circle cx="106.8" cy="84.8" r=".17" fill="#00f"/>
<path d="M109 85.9l-1.5 1.5" fill="none" stroke="#00f" stroke-width=".34"/>
<circle cx="107.5" cy="87.4" r=".17" fill="#00f"/>
<path d="M110.5 82.2v5.2" fill="none" stroke="#00f" stroke-width=".34"/>
<circle cx="110.5" cy="82.2" r=".17" fill="#00f"/>
<path d="M103.1 84.8h3.7" fill="none" stroke="#00f" stroke-width=".34"/>
<circle cx="103.1" cy="84.8" r=".17" fill="#00f"/>
<g fill="#00f" stroke="#00f" stroke-width=".34">
<path d="M107.2 87l.7 .8-1.5 .7z" fill-rule="evenodd"/>
<path d="M105 87l.7 .8-1.5 .7z" fill-rule="evenodd"/>
</g>
<path d="M106.8 85.9l-1.5 1.5" fill="none" stroke="#00f" stroke-width=".34"/>
<circle cx="105.3" cy="87.4" r=".17" fill="#00f"/>
<path d="M117.9 84.8h3.6" fill="none" stroke="#f00" stroke-width=".34"/>
<circle cx="121.5" cy="84.8" r=".17" fill="#f00"/>
<path d="M99.4 84.8h3.7" fill="none" stroke="#f00" stroke-width=".34"/>
<circle cx="99.4" cy="84.8" r=".17" fill="#f00"/>
<path d="M141.1 64.9l-.8 1.5" fill="none" stroke="#00f" stroke-width=".34"/>
<circle cx="141.1" cy="64.9" r=".17" fill="#00f"/>
<path d="M141.1 64.9l1.1 3" fill="none" stroke="#00f" stroke-width=".34"/>
<circle cx="142.2" cy="67.9" r=".17" fill="#00f"/>
<path d="M143.3 64.9l-1.1 3" fill="none" stroke="#00f" stroke-width=".34"/>
<circle cx="143.3" cy="64.9" r=".17" fill="#00f"/>
<path d="M143.3 64.9l1.1 3" fill="none" stroke="#00f" stroke-width=".34"/>
<circle cx="144.4" cy="67.9" r=".17" fill="#00f"/>
<path d="M145.5 64.9l-1.1 3" fill="none" stroke="#00f" stroke-width=".34"/>
<circle cx="145.5" cy="64.9" r=".17" fill="#00f"/>
<path d="M145.5 64.9l1.1 3" fill="none" stroke="#00f" stroke-width=".34"/>
<circle cx="146.6" cy="67.9" r=".17" fill="#00f"/>
<path d="M147.3 66.4l-.7 1.5" fill="none" stroke="#00f" stroke-width=".34"/>
<circle cx="147.3" cy="66.4" r=".17" fill="#00f"/>
<path d="M140 66.4h.3" fill="none" stroke="#00f" stroke-width=".34"/>
<circle cx="140.3" cy="66.4" r=".17" fill="#00f"/>
<path d="M147.3 66.4h3.7" fill="none" stroke="#f00" stroke-width=".34"/>
<circle cx="151" cy="66.4" r=".17" fill="#f00"/>
<path d="M136.3 66.4h3.7" fill="none" stroke="#f00" stroke-width=".34"/>
<circle cx="136.3" cy="66.4" r=".17" fill="#f00"/>
<g font-size="4">
<text x="197.4" y="97.6">0</text>
<text x="68.5" y="178.6">0</text>
</g>
<text font-size="3.7" fill="#00f" x="169.4" y="135.3">PARAMETERS:</text>
<g font-size="3.3" fill="#000080">
<text x="141.8" y="28.8">R-R1</text>
<text x="141.8" y="38.1">560</text>
<text x="125.2" y="49.4">Q-R1</text>
<text x="36.8" y="58.3">LED-R1C1</text>
<text x="70" y="58.3">LED-R1C2</text>
<text x="103.1" y="58.3">LED-R1C3</text>
<text x="141.8" y="62">R-R2</text>
<text x="141.8" y="71.2">560</text>
<text x="125.2" y="82.6">Q-R2</text>
<text x="36.8" y="91.4">LED-R2C1</text>
<text x="70" y="91.4">LED-R2C2</text>
<text x="103.1" y="91.4">LED-R2C3</text>
<text x="141.8" y="95.1">R-R3</text>
<text x="141.8" y="104.4">560</text>
<text x="125.2" y="115.7">Q-R3</text>
<text x="36.8" y="124.6">LED-R3C1</text>
<text x="70" y="124.6">LED-R3C2</text>
<text x="103.1" y="124.6">LED-R3C3</text>
<text x="167.9" y="124.6">Potentiometer</text>
<text x="22.1" y="132">Q-C1</text>
<text x="55.2" y="132">Q-C2</text>
<text x="88.4" y="132">Q-C3</text>
<text x="167.9" y="129">{OHM}</text>
<text x="11" y="150.4">R-C1</text>
<text x="14.7" y="154.1">68</text>
<text x="44.2" y="150.4">R-C2</text>
<text x="47.9" y="154.1">68</text>
<text x="77.3" y="150.4">R-C3</text>
<text x="81" y="154.1">68</text>
</g>
<g font-size="3.3">
<text x="173.1" y="34">V+</text>
<text x="169.4" y="39.9">Pin R1</text>
<text x="191.5" y="62">V+</text>
<text x="173.1" y="67.1">V+</text>
<text x="169.4" y="73">Pin R2</text>
<text x="184.2" y="80.4">5Vdc</text>
<text x="173.1" y="100.3">V+</text>
<text x="169.4" y="106.2">Pin R3</text>
<text x="156.9" y="143">V+</text>
<text x="169.4" y="140.4">OHM = .001</text>
<text x="156.9" y="147.4">5V pin</text>
<text x="143.6" y="172.5">Thomas Nabelek (nabelekt)</text>
<text x="16.9" y="179.8">V+</text>
<text x="50.1" y="179.8">V+</text>
<text x="83.2" y="179.8">V+</text>
<text x="143.6" y="179.8">Title</text>
<text x="16.9" y="184.2">Pin C1</text>
<text x="50.1" y="184.2">Pin C2</text>
<text x="83.2" y="184.2">Pin C3</text>
<text x="158.4" y="183.5">LED Multiplexer</text>
<text x="143.6" y="190.9">Size</text>
<text x="158.4" y="190.9">Document Number</text>
<text x="265.2" y="190.9">Rev</text>
<text x="147.3" y="194.6">A</text>
<text x="158.4" y="194.6">1</text>
<text x="268.8" y="194.6">A</text>
<text x="143.6" y="201.9">Date:</text>
<text x="162.8" y="201.9">Friday, December 07, 2018</text>
<text x="217.3" y="201.9">Sheet</text>
<text x="235.7" y="201.9">1</text>
<text x="246.8" y="201.9">of</text>
<text x="257.8" y="201.9">1</text>
</g>
</svg>
